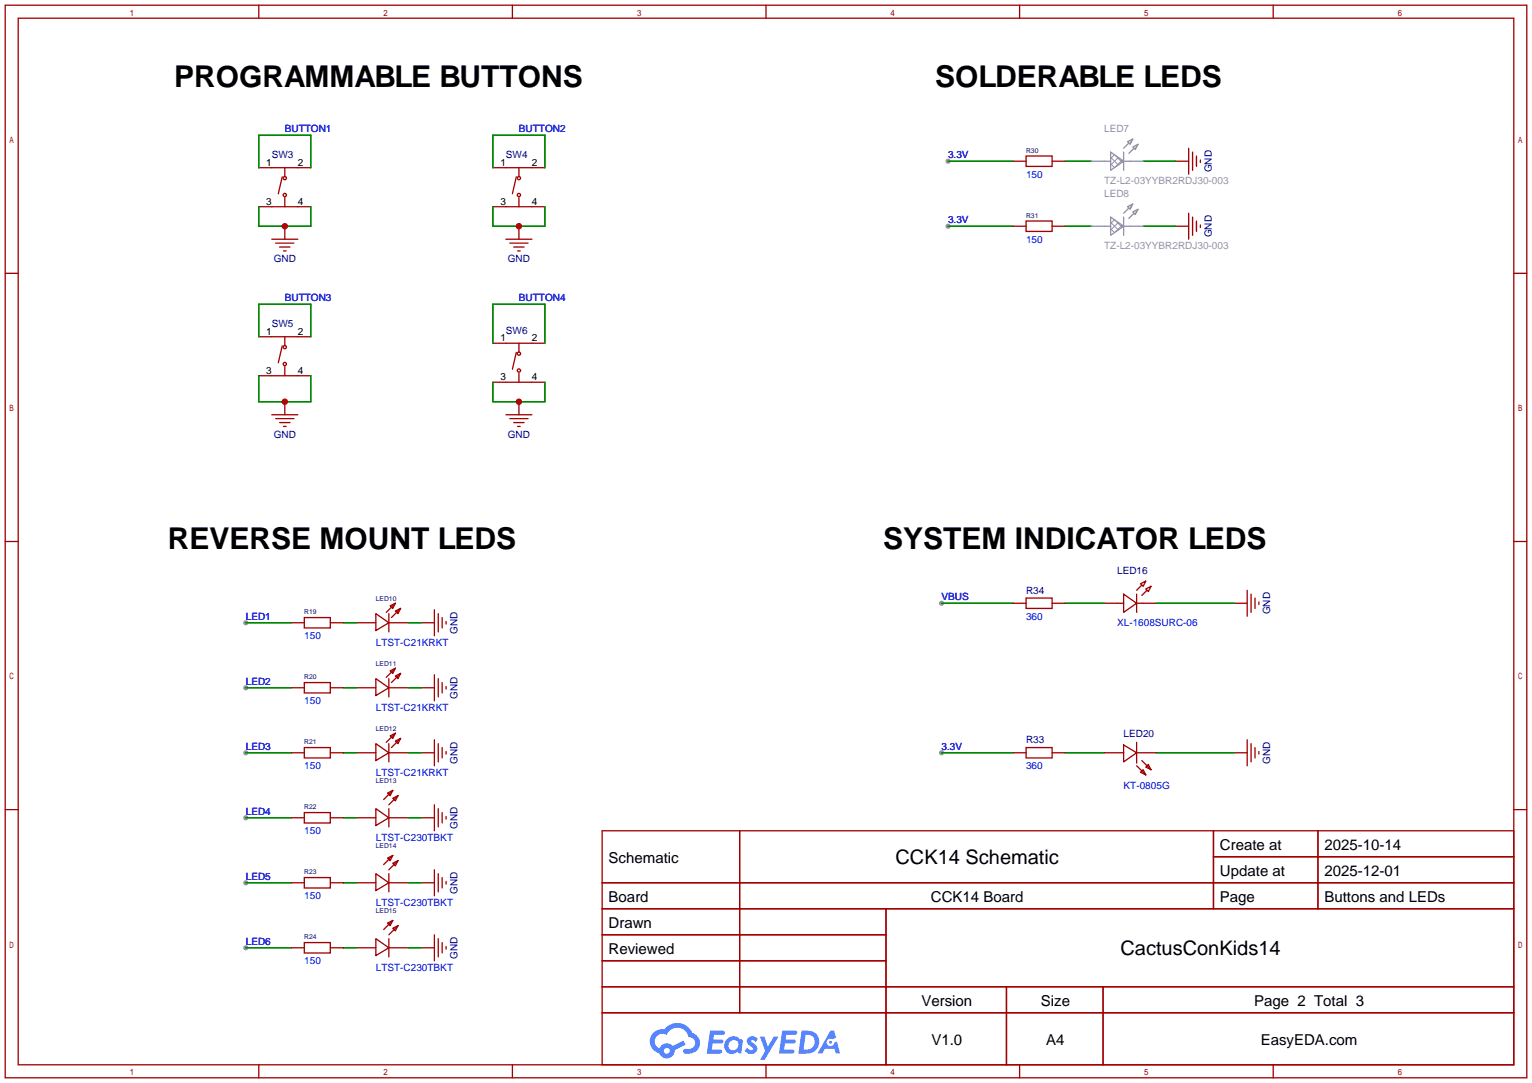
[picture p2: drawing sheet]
<svg xmlns="http://www.w3.org/2000/svg" width="299mm" height="212mm" viewBox="0 0 299 212" stroke-linecap="round" stroke-linejoin="round" font-family="sans-serif">
<g fill="#999">
<circle cx="48" cy="121.7" r=".51"/>
<circle cx="48" cy="134.4" r=".51"/>
<circle cx="48" cy="147.1" r=".51"/>
<circle cx="48" cy="159.8" r=".51"/>
<circle cx="48" cy="172.5" r=".51"/>
<circle cx="48" cy="185.2" r=".51"/>
<circle cx="183.9" cy="117.9" r=".51"/>
<circle cx="183.9" cy="147.1" r=".51"/>
<circle cx="185.2" cy="31.5" r=".51"/>
<circle cx="185.2" cy="44.2" r=".51"/>
</g>
<g fill="none" stroke="#a10000" stroke-width=".25">
<path d="M1 1h297.2v209.6h-297.2zM3.6 3.6h292.1v204.4h-292.1zM50.5 1v2.6M100.1 1v2.6M149.6 1v2.6M199.1 1v2.6M248.7 1v2.6M1 53.4h2.6M295.7 53.4h2.5M1 105.8h2.6M295.7 105.8h2.5M1 158.2h2.6"/>
<path d="M295.7 158.2h2.5M117.6 162.3h178.1v45.7h-178.1zM117.6 172.5h178.1M117.6 177.5h178.1M144.5 162.3v35.6M173 177.5v30.5M237 162.3v15.2M237 167.4h58.7M257.4 162.3v15.2M117.6 182.6h55.4M117.6 192.8h178.1M117.6 187.7h55.4"/>
<path d="M117.6 197.9h178.1M196.6 192.8v15.2M215.4 192.8v15.2M50.5 208v2.6M100.1 208v2.6M149.6 208v2.6M199.1 208v2.6M248.7 208v2.6"/>
</g>
<g fill="#5487ff">
<path d="M146.2 202.7a1.3 1.3 0 0 1 1.8 .3l-.4 .6a.54 .54 0 0 0-.9-.2l.1 .2a1.58 1.58 0 0 1 1.1 1.5 1.43 1.43 0 0 1-2.5 .2l.5-.6a.64 .64 0 0 0 .6 .5 .64 .64 0 0 0 .6-.3l-.2-.2a1.35 1.35 0 0 1-.9-1.8z"/>
<path d="M148.5 202.5h.8l.7 2 1.1-2h1l-2.8 4.6h-.9l1-1.7z"/>
<path d="M138.7 201.4h1.6a1.31 1.31 0 0 1 1.3 .2 .4 .4 0 0 1-.4 .5l-1.8 .1-.1 .9h1.7a.4 .4 0 0 1 .3 .4 .4 .4 0 0 1-.4 .4h-1.7l-.2 1.2h.8a1.23 1.23 0 0 1 1.2 .2 .39 .39 0 0 1-.3 .5h-2.7z"/>
<path d="M152.8 201.4h1.6a1.32 1.32 0 0 1 1.3 .2 .39 .39 0 0 1-.4 .5l-1.7 .1-.2 .9h1.7a.4 .4 0 0 1 .3 .4 .4 .4 0 0 1-.4 .4h-1.7l-.2 1.2h.8a1.23 1.23 0 0 1 1.2 .1 .39 .39 0 0 1-.3 .6h-2.7z"/>
<path d="M162.2 201.4h.7l.4 1.3-.7 .4a.75 .75 0 0 0-1.1 .3 .75 .75 0 0 0 .5 1 .75 .75 0 0 0 .9-.7l.6-.2 .6 2.3h-.9l-.2-.9h-1.9l-.5 .9h-.9z"/>
<path d="M156.6 201.4l-.7 4.4h1.5a2.27 2.27 0 0 0 2.6-2.2 2.27 2.27 0 0 0-2.7-2.2zM157.3 202.1a1.5 1.5 0 0 1 1.8 1.6 1.5 1.5 0 0 1-1.9 1.4h-.3z"/>
<path d="M142 203a1.6 1.6 0 0 0-.3 2.3 1.6 1.6 0 0 0 2.3 .2l.8 .3 .3-2.4-.2-.3-.4-.1a1.58 1.58 0 0 0-2.5 0zM142.6 203.5a.99 .99 0 0 1 1.6 .3 .99 .99 0 0 1-.9 1.4 .94 .94 0 0 1-1-.6 .94 .94 0 0 1 .3-1.1z"/>
<path d="M127.6 201.8a2.37 2.37 0 0 0 1.2 4 1.54 1.54 0 0 0 1.7 1 1.54 1.54 0 0 0 1.3-1.6l2.1-1.1-.4-.8-2.1 1a1.57 1.57 0 0 0-2.6 .5 1.5 1.5 0 0 1-.7-2.1 1.5 1.5 0 0 1 2.1-.5 2.23 2.23 0 0 1 2.3-1.4 2.23 2.23 0 0 1 2 1.8 1.16 1.16 0 0 1 1.3 1.1 1.16 1.16 0 0 1-1.1 1.2h-.7a.47 .47 0 0 0-.6 .4 .47 .47 0 0 0 .4 .5 2.17 2.17 0 0 0 2.6-.9 2.17 2.17 0 0 0-.4-2.7l-.8-.4a3.2 3.2 0 0 0-5.4-.7l-1.2 .1zM129.7 205.3a.58 .58 0 0 1 1.1 0 .58 .58 0 0 1-1.1 0z"/>
<circle cx="162.2" cy="203.6" r=".28"/>
</g>
<g fill="none" stroke="#a10000" stroke-width=".25">
<path d="M50.5 32.8h10.2M55.1 34.5l-.7 3.3M55.6 32.8v1.7M55.6 38.6v1.8M96.3 32.8h10.1M100.8 34.5l-.7 3.3M101.3 32.8v1.7M101.3 38.6v1.8M197.9 31.5h2.5M200.4 30.5h5.1v2h-5.1zM205.5 31.5h2.5M229.6 31.5h2.6"/>
<path d="M232.2 29v5M232.9 29.7v3.6M233.7 30.5v2M234.4 31.2v.6M50.5 40.4h10.2M53.1 46.7h5.1M53.8 47.5h3.6M54.6 48.3h2M55.4 49h.5M55.6 44.2v2.5M96.3 40.4h10.1M98.8 46.7h5.1"/>
<path d="M99.6 47.5h3.5M100.3 48.3h2.1M101.1 49h.5M101.3 44.2v2.5M197.9 44.2h2.5M200.4 43.2h5.1v2h-5.1zM205.5 44.2h2.5M229.6 44.2h2.6M232.2 41.7v5M232.9 42.4v3.6M233.7 43.2v2M234.4 43.9v.5"/>
<path d="M50.5 73.4h10.2M50.5 65.8h10.2M55.1 67.6l-.7 3.3M55.6 65.8v1.8M55.6 71.6v1.8M55.6 78.5v2.5M96.3 74.7h10.1M96.3 67.1h10.1M100.8 68.8l-.7 3.3M101.3 67.1v1.7M101.3 72.9v1.8M101.3 78.5v2.5"/>
<path d="M53.1 81h5.1M53.8 81.8h3.6M54.6 82.5h2M55.4 83.3h.5M98.8 81h5.1M99.6 81.8h3.5M100.3 82.5h2.1M101.1 83.3h.5M73.4 119.9l2.5 1.8-2.5 1.5zM75.9 119.9v3.5M76.2 118.4l1-.5-.5 1zM77.2 119.4l1-.5-.5 1z"/>
<path d="M77.2 117.9l-1.8 1.7M78.2 118.9l-1.7 1.7M84.8 119.1v5.1M85.6 119.9v3.5M197.9 117.9h2.5M200.4 116.8h5.1v2.1h-5.1zM205.5 117.9h2.5M215.6 117.9h3.9M219.5 116.1l2.5 1.8-2.5 1.7zM222 117.9h3.8M222 116.1v3.5M222.8 114l1-.5-.5 1.1z"/>
<path d="M223 114.3l-1 1M223.8 115.1l1-.5-.5 1zM224 115.3l-1 1M241 117.9h2.6M243.6 115.3v5.1M244.3 116.1v3.5M245.1 116.8v2.1M245.9 117.6v.5M56.9 121.7h2.5M56.9 134.4h2.5M59.4 120.6h5.1v2.1h-5.1zM59.4 133.4h5.1v2h-5.1z"/>
<path d="M64.5 121.7h2.6M64.5 134.4h2.6M69.6 121.7h3.8M69.6 134.4h3.8M73.4 132.6l2.5 1.8-2.5 1.5zM75.9 121.7h3.9M75.9 134.4h3.9M75.9 132.6v3.5M76.2 131.1l1-.5-.5 1zM77.2 132.1l1-.5-.5 1zM77.2 130.6l-1.8 1.7M78.2 131.6l-1.7 1.8"/>
<path d="M82.3 121.7h2.5M82.3 134.4h2.5M84.8 131.8v5.1M85.6 132.6v3.5M86.4 120.6v2.1M86.4 133.4v2M87.1 121.4v.5M87.1 134.1v.5M56.9 147.1h2.5M56.9 159.8h2.5M59.4 146.1h5.1v2h-5.1zM59.4 158.8h5.1v2h-5.1z"/>
<path d="M64.5 147.1h2.6M64.5 159.8h2.6M69.6 147.1h3.8M69.6 159.8h3.8M73.4 145.3l2.5 1.8-2.5 1.5zM73.4 158l2.5 1.8-2.5 1.5zM75.7 154.9l1-.5-.5 1zM75.9 147.1h3.9M75.9 159.8h3.9M75.9 145.3v3.5M75.9 158v3.5M76.2 143.8l1-.5-.5 1z"/>
<path d="M76.7 156l1-.6-.5 1.1zM76.7 154.4l-1.8 1.8M77.2 144.8l1-.5-.5 1zM77.2 143.3l-1.8 1.7M77.7 155.4l-1.8 1.8M78.2 144.3l-1.7 1.8M82.3 147.1h2.5M82.3 159.8h2.5M84.8 144.5v5.1M84.8 157.2v5.1M85.6 145.3v3.5M85.6 158v3.5"/>
<path d="M86.4 146.1v2M86.4 158.8v2M87.1 146.8v.5M87.1 159.5v.5M197.9 147.1h2.5M200.4 146.1h5.1v2h-5.1zM205.5 147.1h2.5M215.6 147.1h3.9M219.5 145.5l2.5 1.6-2.5 1.7zM222 147.1h3.8M222 145v4.1M222 149.6l1.8 1.8"/>
<path d="M222.8 150.9l.5-.5 .5 1zM223 148.6l1.8 1.8M223.8 149.9l.5-.5 .5 1zM241 147.1h2.6M243.6 144.5v5.1M244.3 145.3v3.5M245.1 146.1v2M245.9 146.8v.5M56.9 172.5h2.5M59.4 171.5h5.1v2h-5.1zM64.5 172.5h2.6M69.6 172.5h3.8"/>
<path d="M73.4 170.7l2.5 1.8-2.5 1.5zM75.7 167.6l1-.5-.5 1zM75.9 172.5h3.9M75.9 170.7v3.5M76.7 168.7l1-.6-.5 1.1zM76.7 167.1l-1.8 1.8M76.7 179.8l-1.8 1.8M77.7 168.1l-1.8 1.8M82.3 172.5h2.5M84.8 169.9v5.1M85.6 170.7v3.5M86.4 171.5v2"/>
<path d="M87.1 172.2v.5M56.9 185.2h2.5M59.4 184.2h5.1v2h-5.1zM64.5 185.2h2.6M69.6 185.2h3.8M73.4 183.4l2.5 1.8-2.5 1.5zM75.7 180.3l1-.5-.5 1zM75.9 185.2h3.9M75.9 183.4v3.5M76.7 181.4l1-.6-.5 1.1zM77.7 180.8l-1.8 1.8M82.3 185.2h2.5"/>
<path d="M84.8 182.6v5.1M85.6 183.4v3.5M86.4 184.2v2M87.1 184.9v.5"/>
<circle cx="55.6" cy="38.1" r=".32"/>
<circle cx="55.6" cy="34.8" r=".32"/>
<circle cx="101.3" cy="38.1" r=".32"/>
<circle cx="101.3" cy="34.8" r=".32"/>
<circle cx="55.6" cy="67.8" r=".32"/>
<circle cx="55.6" cy="71.1" r=".32"/>
<circle cx="101.3" cy="69.1" r=".32"/>
<circle cx="101.3" cy="72.4" r=".32"/>
</g>
<g fill="none" stroke="#008700" stroke-width=".25">
<path d="M50.5 32.8v-6.4h10.2v6.4M96.3 32.8v-6.4h10.1v6.4M185.2 31.5h12.7M208 31.5h5.1M223.3 31.5h6.3M50.5 40.4v3.8h10.2v-3.8M96.3 40.4v3.8h10.1v-3.8M185.2 44.2h12.7M208 44.2h5.1M223.3 44.2h6.3M50.5 73.4v5.1h10.2v-5.1M50.5 65.8v-6.4h10.2v6.4"/>
<path d="M96.3 74.7v3.8h10.1v-3.8M96.3 67.1v-7.7h10.1v7.7M183.9 117.9h14M208 117.9h7.6M225.8 117.9h15.2M48 121.7h8.9M48 134.4h8.9M67.1 121.7h2.5M67.1 134.4h2.5M79.8 121.7h2.5M79.8 134.4h2.5M48 147.1h8.9"/>
<path d="M48 159.8h8.9M67.1 147.1h2.5M67.1 159.8h2.5M79.8 147.1h2.5M79.8 159.8h2.5M183.9 147.1h14M208 147.1h7.6M225.8 147.1h15.2M48 172.5h8.9M67.1 172.5h2.5M79.8 172.5h2.5M48 185.2h8.9"/>
<path d="M67.1 185.2h2.5M79.8 185.2h2.5"/>
</g>
<g fill="none" stroke="#999" stroke-width=".2">
<path d="M216.9 32l.8 .8M216.9 30.7l1.5 1.5M217.7 30.2l-.8 .8M217.8 30.3l1.4 1.4M218.4 30.8l-1.5 1.5M219.2 31.3l-1.4 1.4M220.7 27.4l.3 .3-.4 .4M221.7 28.4l.3 .3-.4 .4M216.9 44.7l.8 .8M216.9 43.4l1.5 1.5M217.7 42.9l-.8 .8M217.8 43l1.4 1.4"/>
<path d="M218.4 43.5l-1.5 1.5M219.2 44l-1.4 1.4M220.7 40.1l.3 .3-.4 .4M221.7 41.1l.3 .3-.4 .4"/>
</g>
<g fill="none" stroke="#999" stroke-width=".25">
<path d="M213.1 31.5h3.8M216.9 29.7l2.6 1.8-2.6 1.8zM219.5 29.7v3.6M219.5 31.5h3.8M220.2 27.7l1-.5-.5 1zM220.5 27.9l-1 1.1M221.2 28.7l1-.5-.5 1zM221.5 29l-1 1M213.1 44.2h3.8M216.9 42.4l2.6 1.8-2.6 1.8zM219.5 44.2h3.8M219.5 42.4v3.6"/>
<path d="M220.2 40.4l1-.5-.5 1zM220.5 40.6l-1 1.1M221.2 41.4l1-.5-.5 1zM221.5 41.7l-1 1"/>
</g>
<g fill="#c00">
<circle cx="55.6" cy="78.5" r=".63"/>
<circle cx="101.3" cy="78.5" r=".63"/>
<circle cx="101.3" cy="44.2" r=".63"/>
<circle cx="55.6" cy="44.2" r=".63"/>
</g>
<g font-size="5.9">
<text x="34" y="17">PROGRAMMABLE BUTTONS</text>
<text x="182.6" y="17">SOLDERABLE LEDS</text>
<text x="32.8" y="107.2">REVERSE MOUNT LEDS</text>
<text x="172.5" y="107.2">SYSTEM INDICATOR LEDS</text>
</g>
<g font-size="3.9">
<text x="174.9" y="168.8">CCK14 Schematic</text>
<text x="218.8" y="186.6">CactusConKids14</text>
</g>
<g font-size="2.9">
<text x="238.3" y="166.1">Create at</text>
<text x="258.7" y="166.1">2025-10-14</text>
<text x="118.9" y="168.6">Schematic</text>
<text x="238.3" y="171.1">Update at</text>
<text x="258.7" y="171.1">2025-12-01</text>
<text x="118.9" y="176.2">Board</text>
<text x="181.8" y="176.2">CCK14 Board</text>
<text x="238.3" y="176.2">Page</text>
<text x="258.7" y="176.2">Buttons and LEDs</text>
<text x="118.9" y="181.3">Drawn</text>
<text x="118.9" y="186.4">Reviewed</text>
<text x="180" y="196.5">Version</text>
<text x="203.3" y="196.5">Size</text>
<text x="244.9" y="196.5">Page 2 Total 3</text>
<text x="181.9" y="204.2">V1.0</text>
<text x="204.3" y="204.2">A4</text>
<text x="246.2" y="204.2">EasyEDA.com</text>
</g>
<g font-size="2" fill="#00f">
<text x="55.6" y="25.8">BUTTON1</text>
<text x="101.3" y="25.8">BUTTON2</text>
<text x="185.2" y="30.9">3.3V</text>
<text x="200.4" y="34.7">150</text>
<text x="185.2" y="43.6">3.3V</text>
<text x="200.4" y="47.4">150</text>
<text x="55.6" y="58.9">BUTTON3</text>
<text x="101.3" y="58.9">BUTTON4</text>
<text x="183.9" y="117.3">VBUS</text>
<text x="48" y="121.1">LED1</text>
<text x="59.4" y="124.9">150</text>
<text x="200.4" y="121.1">360</text>
<text x="218.2" y="122.4">XL-1608SURC-06</text>
<text x="73.4" y="126.2">LTST-C21KRKT</text>
<text x="48" y="133.8">LED2</text>
<text x="59.4" y="137.6">150</text>
<text x="73.4" y="138.9">LTST-C21KRKT</text>
<text x="48" y="146.5">LED3</text>
<text x="183.9" y="146.5">3.3V</text>
<text x="59.4" y="150.3">150</text>
<text x="73.4" y="151.6">LTST-C21KRKT</text>
<text x="200.4" y="150.3">360</text>
<text x="219.5" y="154.1">KT-0805G</text>
<text x="48" y="159.2">LED4</text>
<text x="59.4" y="163">150</text>
<text x="73.4" y="164.3">LTST-C230TBKT</text>
<text x="48" y="171.9">LED5</text>
<text x="59.4" y="175.7">150</text>
<text x="73.4" y="177">LTST-C230TBKT</text>
<text x="48" y="184.6">LED6</text>
<text x="59.4" y="188.4">150</text>
<text x="73.4" y="189.7">LTST-C230TBKT</text>
</g>
<g font-size="2" fill="#999">
<text x="215.6" y="25.8">LED7</text>
<text x="215.6" y="36">TZ-L2-03YYBR2RDJ30-003</text>
<text x="215.6" y="38.5">LED8</text>
<text x="215.6" y="48.7">TZ-L2-03YYBR2RDJ30-003</text>
</g>
<g font-size="2">
<text x="52" y="32.4">1</text>
<text x="58.2" y="32.4">2</text>
<text x="97.7" y="32.4">1</text>
<text x="103.9" y="32.4">2</text>
<text x="52" y="40">3</text>
<text x="58.2" y="40">4</text>
<text x="97.7" y="40">3</text>
<text x="103.9" y="40">4</text>
<text x="52" y="65.4">1</text>
<text x="58.2" y="65.4">2</text>
<text x="97.7" y="66.7">1</text>
<text x="103.9" y="66.7">2</text>
<text x="52" y="73.1">3</text>
<text x="58.2" y="73.1">4</text>
<text x="97.7" y="74.3">3</text>
<text x="103.9" y="74.3">4</text>
</g>
<g font-size="2" fill="#000080">
<text x="53.1" y="30.9">SW3</text>
<text x="98.8" y="30.9">SW4</text>
<text x="236.7" y="33.7" transform="rotate(-90 236.7 33.7)">GND</text>
<text x="236.7" y="46.4" transform="rotate(-90 236.7 46.4)">GND</text>
<text x="53.5" y="51.2">GND</text>
<text x="99.2" y="51.2">GND</text>
<text x="53.1" y="63.9">SW5</text>
<text x="98.8" y="65.2">SW6</text>
<text x="53.5" y="85.5">GND</text>
<text x="99.2" y="85.5">GND</text>
<text x="218.2" y="112.2">LED16</text>
<text x="200.4" y="116">R34</text>
<text x="89.3" y="123.8" transform="rotate(-90 89.3 123.8)">GND</text>
<text x="248.1" y="120" transform="rotate(-90 248.1 120)">GND</text>
<text x="89.3" y="136.5" transform="rotate(-90 89.3 136.5)">GND</text>
<text x="219.5" y="143.9">LED20</text>
<text x="89.3" y="149.2" transform="rotate(-90 89.3 149.2)">GND</text>
<text x="200.4" y="145.2">R33</text>
<text x="248.1" y="149.2" transform="rotate(-90 248.1 149.2)">GND</text>
<text x="89.3" y="161.9" transform="rotate(-90 89.3 161.9)">GND</text>
<text x="89.3" y="174.6" transform="rotate(-90 89.3 174.6)">GND</text>
<text x="89.3" y="187.3" transform="rotate(-90 89.3 187.3)">GND</text>
</g>
<g font-size="1.3" fill="#000080">
<text x="200.4" y="29.8">R30</text>
<text x="200.4" y="42.5">R31</text>
<text x="73.4" y="117.5">LED10</text>
<text x="59.4" y="120">R19</text>
<text x="73.4" y="130.2">LED11</text>
<text x="59.4" y="132.7">R20</text>
<text x="73.4" y="142.9">LED12</text>
<text x="59.4" y="145.4">R21</text>
<text x="73.4" y="153">LED13</text>
<text x="59.4" y="158.1">R22</text>
<text x="73.4" y="165.7">LED14</text>
<text x="59.4" y="170.8">R23</text>
<text x="73.4" y="178.4">LED15</text>
<text x="59.4" y="183.5">R24</text>
</g>
</svg>
